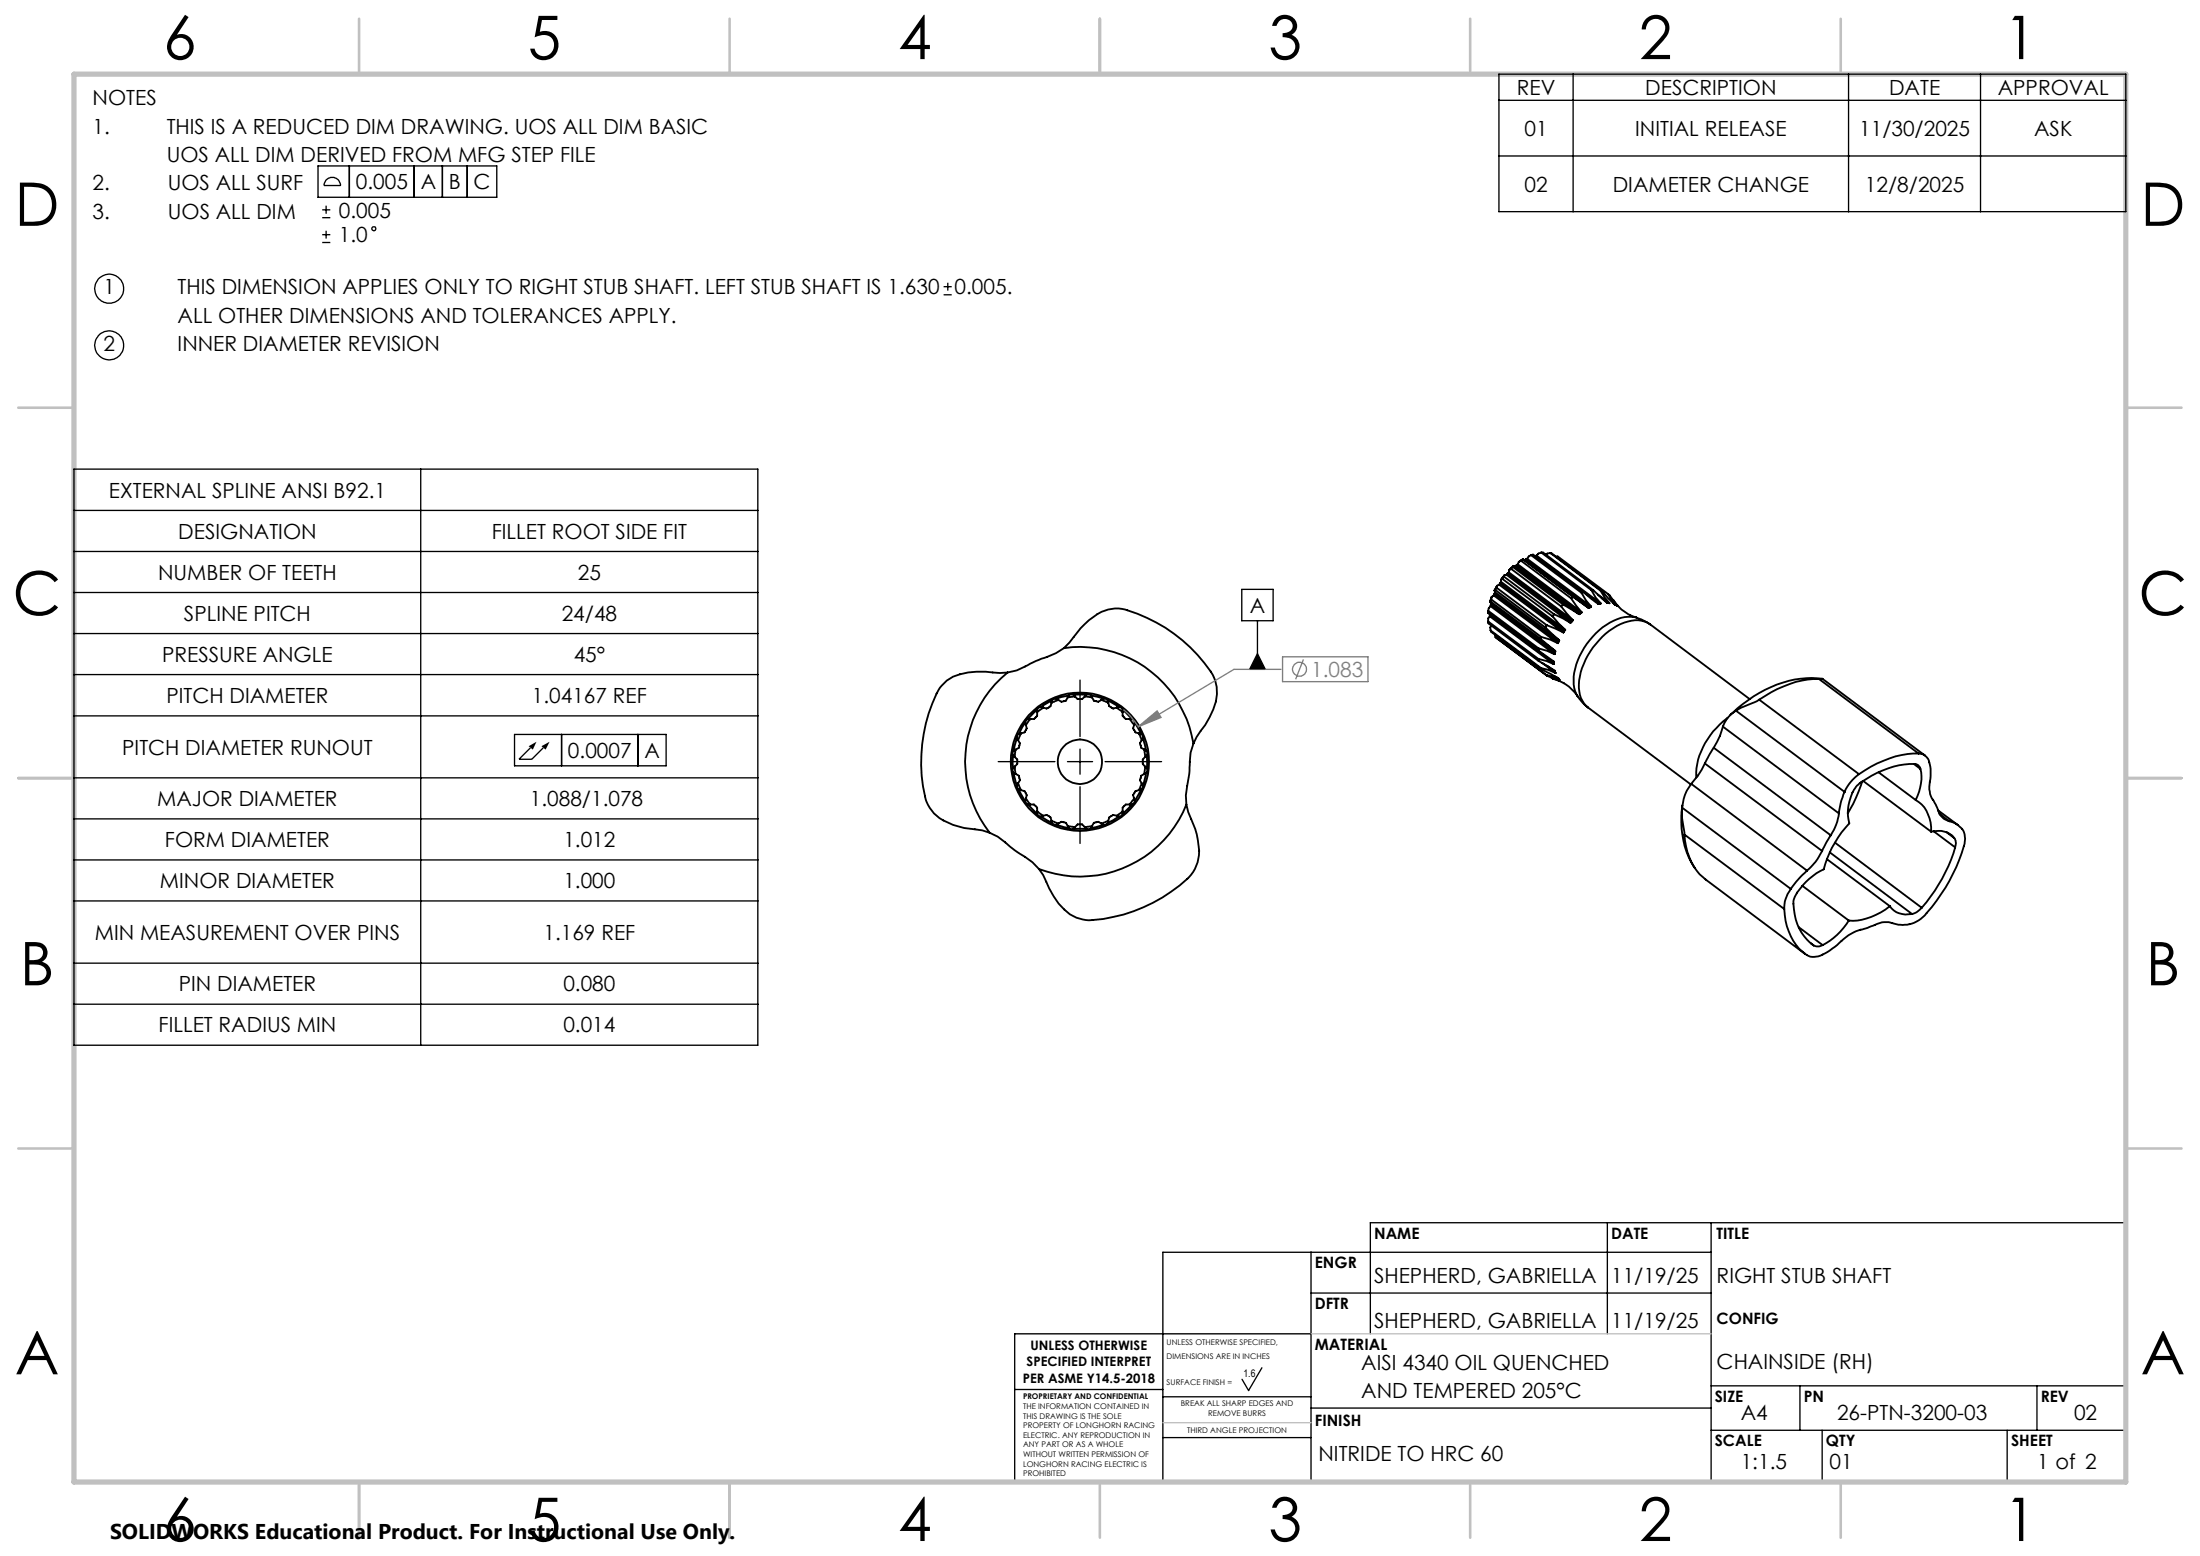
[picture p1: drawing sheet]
<svg xmlns="http://www.w3.org/2000/svg" width="297mm" height="210mm" viewBox="0 0 297 210" stroke-linecap="round" stroke-linejoin="round" font-family="sans-serif">
<g fill="none" stroke="#000" stroke-width=".18">
<path d="M202.4 10h84.6v18.6h-84.6zM202.4 13.5h84.6M212.4 10v18.6M249.6 10v18.6M267.4 10v18.6M42.9 22.4h24.2v4.2h-24.2zM43.5 29.4h1.1M43.5 28.3h1.1M43.5 32.7h1.1M43.5 31.7h1.1M44 24.3a1.13 1.13 0 0 1 1.2-.3 1.13 1.13 0 0 1 .8 1h-2.3zM44 27.8v1"/>
<path d="M44 31.1v1.1M47.2 22.4v4.2M55.9 22.4v4.2M59.7 22.4v4.2M63.1 22.4v4.2M127.4 39.8h1.1M127.4 38.7h1.1M128 38.2v1M202.4 21.1h84.6M10 63.3h92.3v77.8h-92.3zM10 68.9h92.3M10 74.4h92.3"/>
<path d="M10 80h92.3M56.8 63.3v77.8M167.6 79.5h4.3v4.3h-4.3zM10 85.5h92.3M10 91h92.3M10 96.6h92.3M69.5 99.1h20.4v4.3h-20.4zM75.8 99.1v4.3M86.1 99.1v4.3M145.8 91.8v7.6M169.8 88.2l1 2.1h-2.1zM169.8 83.8v6.5"/>
<path d="M10 105h92.3M10 110.5h92.3M10 116.1h92.3M71.6 100.9l-1.5 1.6h1.7l1.5-1.6M134.8 102.8h7.6M144.1 102.8h3.4M145.8 101.1v3.4M145.8 106.2v7.6M149.2 102.8h7.6M10 121.6h92.3M10 130h92.3M10 135.5h92.3"/>
<path d="M177 169v31M177 174.5h54M217 165v15M231 165v35M231 169h-74v31M287 165h-102v15M137 187.5h20M157 188.5h20M157 194h20M177 180h-40v20M177 190h54M231 187h56"/>
<path d="M231 193h56M243 187v6M246 193v7M271 193v7M275 187v6"/>
<circle cx="14.7" cy="39" r="1.97"/>
<circle cx="50.5" cy="30.9" r=".26"/>
<circle cx="14.7" cy="46.6" r="1.96"/>
</g>
<path d="M157 192h20M177 180h54" fill="none" stroke="#c0c0c0" stroke-width=".18"/>
<g fill="none" stroke="#c0c0c0" stroke-width=".35">
<path d="M48.5 2.5v7.5M98.5 2.5v7.5M148.5 2.5v7.5M198.5 2.5v7.5M248.5 2.5v7.5M2.5 55h7.5M287 55h7.5M2.5 105h7.5M287 105h7.5M2.5 155h7.5M287 155h7.5M48.5 200v7.5"/>
<path d="M98.5 200v7.5M148.5 200v7.5M198.5 200v7.5M248.5 200v7.5"/>
</g>
<path d="M10 10h277v190h-277z" fill="none" stroke="#c0c0c0" stroke-width=".7"/>
<g fill="none" stroke="#000" stroke-width=".25">
<path d="M201.8 79.7v.2M201.8 79.9l8.7 6.5M201.8 79.9v.2M201.9 79.6l-.1 .1M201.9 79.6l6.7 5.1M202 79.3l-.1 .3M202 79.3l6.8 5.1M202.1 79l-.3 .7M202.1 79l-.1 .3M202.4 78.9l8.7 6.5M202.4 78.9l-.3 .1M202.5 78.7l8.7 6.5"/>
<path d="M202.5 78.7l-.1 .2M202.6 78.5l8.7 6.5M202.6 78.2v.3M202.6 78.5l-.1 .2M202.8 78.1l-.2 .1M202.8 78.1l6.8 5.1M203 77.8l-.2 .3M203 77.8l6.8 5.1M203.1 77.6l-.5 .6M203.1 77.6l-.1 .2M203.4 77.6l8.6 6.5M203.4 77.6h-.3"/>
<path d="M203.5 77.4l-.1 .2M203.5 77.4l8.7 6.5M203.7 77.2l8.6 6.5M203.7 77.2l-.2 .2M203.8 76.9l-.1 .3M204 76.8l-.2 .1M204 76.8l6.7 5M204.2 76.5l-.2 .3M204.2 76.5l6.8 5.1M204.3 76.4l-.5 .5M204.3 76.4l-.1 .1M204.3 76.4h.2"/>
<path d="M204.5 76.4l8.7 6.5M204.7 76.3l8.7 6.5M204.9 76.2l8.6 6.4M204.9 76.2l-.4 .2M205 75.8l-.1 .4M205.3 75.7l-.3 .1M205.3 75.7l6.8 5M205.6 75.5l-.3 .2M205.6 75.5l6.8 5.1M205.6 75.5h.1M205.6 75.5l-.6 .3M205.6 75.5l.2 .1"/>
<path d="M205.8 75.6l8.7 6.4M206 75.5l-.2 .1M206 75.5l8.6 6.5M206.2 75.4l-.2 .1M206.2 75.4l8.6 6.5M206.7 74.9h.3l6.7 5M206.7 74.9l-.3 .2-.2 .3M206.7 74.9l6.8 5.1M207.2 75h.1M207.3 75l8.6 6.5M207.4 75l8.7 6.4M207.4 75h-.1"/>
<path d="M208.1 74.6h.2l6.8 5M208.1 74.6l-.4 .1-.3 .3M208.1 74.6l6.7 5M209.3 74.6l.2 .1 6.8 5.1M209.3 74.6l-.4 .1-.2 .2M209.3 74.6l6.8 5.1M210 75.1h.3l6.8 5.1M213.7 79.9l-.2 .1M213.7 79.9l2.1 1.6h.1M214.8 79.6l.6 1 .7 .8M214.8 79.6h.3M215.1 79.6l1.9 1.8h.1"/>
<path d="M216.1 79.7l.5 .9 .7 .8M216.1 79.7l.2 .1M216.3 79.8l.8 1 1.1 .9M136 90.8a15.5 15.5 0 0 0-2.4 21.6M136 90.8h-1a14.3 14.3 0 0 0-5.4 .2 5.4 5.4 0 0 0-3.7 3.9 21.3 21.3 0 0 0-.8 13.3 5.3 5.3 0 0 0 3.6 3.1 14.2 14.2 0 0 0 3.9 .8l1 .3M137.3 99.7l-.5 1.6M137.4 99.9a.8 .8 0 0 1-.3 1.3M137.8 99l-.4 .9M137.8 99l-.4 .1-.1 .1-.1 .3 .2 .4M138.4 97.5l-.9 1.6M138.5 97.9l.1 .4-.3 .5-.5 .2M139.1 97l-.6 .9"/>
<path d="M140 95.8l-1.2 1.2M140.8 95.5l-.8 .6M140.8 95.5l-.4-.1-.4 .3v.9l-.4 .4h-.9l-.3 .4 .1 .5M142 94.9l-.2 .4-.2 .2-.3 .1-.5-.1M142 94.6l-1.5 .8M142.9 94.5l-.9 .4M142.9 94.5l-.4-.2h-.2l-.2 .1-.1 .5M143.6 87.5a14 14 0 0 1-3.4 1.6l-1.1 .5a9.6 9.6 0 0 1-3.1 1.2M143.6 87.5a15.5 15.5 0 0 1 17.5 12.9M143.6 87.5l.8-.8a12.4 12.4 0 0 1 4.3-4.1 4.5 4.5 0 0 1 3.5-.2 20.5 20.5 0 0 1 11.7 9.1 5.8 5.8 0 0 1-.6 5.3l-.6 1.1-1.2 1.6-.4 .9M144.1 94.1l.3-.3 .3-.1h.1l.7 .7h.6l.7-.7 .4 .1 .2 .3M144.1 94.1l-.2 .5-.6 .1-.4-.2"/>
<path d="M144.3 93.9l-1.7 .4M145 93.8h1.6M145.1 94l-1 .1M146.4 94l1 .1M147.3 93.9l1.6 .4M147.4 94.1l.3 .5 .6 .1 .4-.2M148.7 94.5l.9 .4M148.7 94.5l.4-.2 .4 .1 .1 .5M149.6 94.6l1.5 .8M149.6 94.9l.2 .4 .5 .3 .5-.1M150.8 95.5l.8 .6M150.8 95.5l.4-.1 .4 .3v.9l.4 .4 1 .1 .2 .3-.1 .5"/>
<path d="M151.6 95.8l1.2 1.2M152.5 97l.6 .9M153.1 97.9l-.1 .4 .3 .5 .4 .2M153.2 97.6l.9 1.4M153.7 99l.4 .9M153.7 99l.5 .1 .1 .4-.2 .4M154.1 99.9l-.2 .4 .2 .6 .4 .3M154.3 99.7l.4 1.6M200.9 82.4v.3l6.8 5.1M200.9 83.9v.2l6.8 5.1M200.9 82.4l6.8 5.1M200.9 83.9l6.8 5"/>
<path d="M201.1 83l8.7 6.5M201.1 82.9v.3M201.1 83.2l8.7 6.4M201.1 83.2l-.2 .3v.4M201.2 81.2l.1 .2M201.2 81.2h.1M201.2 81.2l6.8 5M201.2 85.1l.1 .2 6.8 5.1M201.2 81.8l8.7 6.5M201.2 81.8l-.2 .3-.1 .3M201.2 85.1l6.8 5.1M201.3 81.6l8.6 6.5"/>
<path d="M201.3 81.6l-.1 .2M201.3 80.9l-.1 .3M201.3 80.9l6.8 5.1M201.3 81.4l8.7 6.5M201.3 81.4v.2M201.3 84.4l-.1 .3v.4M201.4 80.6l-.2 .6M201.4 80.6l-.1 .3M201.6 80.4l8.7 6.4M201.6 80.4l-.2 .2M201.8 80.1l8.6 6.5M201.8 80.1l-.2 .3"/>
<path d="M201.8 85.6l.1 .4M201.9 86l7 5.2M201.9 86l6.8 5.1M207.7 88.9v.3M207.7 88.9l1.1 .3 1 .4M207.7 87.8l2.1 1.5v.2M207.7 89.2l2.2 1.3v.2M207.7 87.5v.3M207.7 87.5l1.1 .3 1.1 .5M208 86.2l2 1.7M208 90.2l.1 .2M208 90.2l1 .2 1 .4"/>
<path d="M208.1 86l-.1 .2M208.1 86l1.2 .3 1 .5M208.1 90.4l2.4 1.2M208.2 89.5l1.8 1.3M208.6 84.7l1.9 1.7M208.7 91.1l.2 .1M208.7 91.1l.9 .2 .9 .4M208.8 84.4l-.2 .3M208.8 84.4l2.3 1M208.8 89.8l1.1 .9M208.9 91.2l2.2 1M209.4 91.4l.3 .2"/>
<path d="M209.6 83.2l1.7 1.8M209.7 91.6h.1M209.7 91.6l.8 .3M209.8 89.5v.1M209.8 82.9l-.2 .3M209.8 82.9l2.2 1.2M209.9 91.3l.6 .4M209.9 90.7l.1 .1M209.9 88.1v.2M210 87.9l-.1 .2M210.1 91.4l.4 .2M210.4 86.6l-.1 .2"/>
<path d="M210.5 91.6v.1M210.5 86.4l-.1 .2M210.7 81.8l1.6 1.9M211 81.6l-.3 .2M211 81.6l2.2 1.3M211.1 92.2l.7 .5 1.2 1.3M211.2 85.2l-.1 .2M211.3 85l-.1 .2M212.1 80.7l1.4 1.9M212.2 83.9l-.2 .2M212.3 83.7l-.1 .2M212.4 80.6l-.3 .1"/>
<path d="M212.4 80.6l2.1 1.4M213 94l.6 .8 .8 .7M213.4 82.8l-.2 .1M213.5 80l.6 1 .7 .9M213.5 82.6l-.1 .2M214.4 95.5l13.8 10.4M214.6 82h-.1M214.8 81.9l-.2 .1M215.7 80.2l1.6 1.2M216.1 81.4l-.2 .1M216.2 80.7l.9 .7M217.1 81.4h.2"/>
<path d="M217.1 80.2l.5 .8 .7 .7M217.1 80.2l1.4 1.6M217.8 81l.4 .5M217.8 81.4l.5 .3M217.9 81.5l.3 .2M218.2 81.7h.1M218.4 81.8a5.2 5.2 0 0 0 2.5 1.6M220.9 83.4l1.9 .9M220.9 83.4a5.4 5.4 0 0 0-4.5 1.3 10 10 0 0 0-4 7.1 3.7 3.7 0 0 0 .6 2.2M222.8 84.3a3.6 3.6 0 0 0-3.5-.3 10.1 10.1 0 0 0-6.2 8.3 3.6 3.6 0 0 0 1.3 3.2M222.8 84.3l13.4 10.1M232.6 98.1a8.9 8.9 0 0 1-1.2 2.8"/>
<path d="M232.6 98.1l15.6 11.7M233.2 96.9a9.9 9.9 0 0 0-4.2 7.8v.2M233.7 96.4l-.1 .1M234.4 95.9a3.9 3.9 0 0 0-1.8 2.2M234.4 95.9l14.6 11M237.5 94.4l-3.1 1.5M237.5 94.4l13.5 10.1M245.6 91.6a14.2 14.2 0 0 0-8.1 2.8M245.6 91.6l13.4 10.1M246 91.6a14.7 14.7 0 0 0-10.7 3.4l-1.6 1.4M246 91.6h-.4M246 91.6l13.9 10.4"/>
<path d="M133.6 112.4a12.2 12.2 0 0 1 3.1 2.1l1 .7a9.5 9.5 0 0 1 2.6 2.1M136.8 101.9l-.1 1.1 .1 .7M136.8 104.3l.5 1.7M137 103.5l.1 .9M137.1 101.2l-.1 1M137.1 101.2l-.4 .2v.4l.6 .7v.6l-.6 .7v.4l.4 .2M137.1 104.4a.8 .8 0 0 1 .3 1.3M137.4 105.7l.4 .9M137.4 105.7l-.2 .4 .1 .1 .1 .3 .4 .1M137.5 106.6l.9 1.4M137.8 106.6l.5 .2 .3 .5-.1 .5M138.5 107.8l.6 .8"/>
<path d="M138.5 107.8l-.1 .4 .3 .4h.9l.4 .4v.9l.2 .2 .2 .1 .4-.1M138.8 108.6l1.2 1.2M140 109.5l.8 .6M140.5 110.2l1.5 .8M140.8 110.1l.5-.1 .3 .1 .2 .2 .2 .5M142 110.8l.9 .4M142 110.8l.1 .4 .2 .1 .2 .1 .4-.2M142.6 111.3l1.7 .5M142.9 111.2l.4-.3 .3 .1h.3l.2 .5M144.1 111.5l1 .1M144.1 111.5l.3 .4h.3h.1l.7-.6h.6l.7 .6h.4l.2-.4M145 111.9h1.6"/>
<path d="M147.4 111.5l-1 .1M148.7 111.2a.8 .8 0 0 0-1.3 .3M148.9 111.3l-1.6 .5M149.6 110.8l-.9 .4M149.6 110.8l-.1 .4-.4 .2-.4-.2M150.8 110.1a.83 .83 0 0 0-1.2 .7M151.1 110.2l-1.5 .8M151.6 109.5l-.8 .6M152.8 108.6l-1.2 1.2M153.1 107.8l-.6 .8M153.1 107.8l.1 .4-.3 .4h-.9l-.4 .4-.1 1-.3 .2-.4-.1M153.7 106.6l-.4 .2-.3 .5 .1 .5"/>
<path d="M154.1 106.6l-.9 1.5M154.1 105.7l-.4 .9M154.1 105.7l.2 .4-.1 .4-.5 .1M154.5 101.2l.1 1M154.5 101.2l.3 .2 .1 .3v.1l-.3 .4M154.5 104.4l-.4 .3-.2 .6 .2 .4M154.6 103.5l-.1 .9M154.6 103.5l.3 .3v.2l-.1 .2-.3 .2M154.6 102.2l-.3 .3v.6l.3 .4M154.7 104.3l-.4 1.7M154.8 101.9v1.8M160.2 108.6a15.5 15.5 0 0 1-19.9 8.7"/>
<path d="M160.2 108.6l.2 1a11.4 11.4 0 0 1 1.5 5.9 5.6 5.6 0 0 1-2.7 4 21 21 0 0 1-12.6 4.7 5.2 5.2 0 0 1-3.7-2.3 16.6 16.6 0 0 1-2.1-3.8l-.5-.8M161.1 100.4a11.1 11.1 0 0 0-.5 3.7l-.2 1.2a12.8 12.8 0 0 0-.2 3.3M227.1 109a9.6 9.6 0 0 0 .3 3.1v.5M227.1 109l14.7 11M227.1 108.7a12 12 0 0 0 1.7 8.4M227.4 112.6a8 8 0 0 0 2.9 6.1l13.4 10.1M227.4 112.6l13.5 10.1M228.3 105.8a5.9 5.9 0 0 0-1.2 3.2M228.3 105.8l15.6 11.7M230.2 103a9.9 9.9 0 0 1-1.9 2.8M230.2 103l15.8 11.9M231.4 100.9l-1.2 2.1"/>
<path d="M231.4 100.9l15.8 11.8M241.8 120a4.2 4.2 0 0 0-.9 2.7M243.3 119.5l6.3 4.7M243.9 117.5l-1.4 1.5-.7 1M246 114.9a7.6 7.6 0 0 1-2.1 2.6M246.6 115.9l8.5 6.4M247 115l11.1 8.4M247.2 112.7l-1.2 2.2M247.7 113.7l11.7 8.8M248.2 109.8a6.9 6.9 0 0 1-1 2.9M249 106.9a8.9 8.9 0 0 0-.8 2.9M251 104.5a5.7 5.7 0 0 0-2 2.4"/>
<path d="M251.4 105.5l-.8 2.1-1.2 2.2M251.5 105.4l9.2 6.8M253.6 104.2l5 3.8M258.4 103.1l.9 .7M258.6 108a4.4 4.4 0 0 1 2.1 4.2M259 101.7a1.7 1.7 0 0 1 1.6 1.8 9 9 0 0 1-.1 2.7 3.4 3.4 0 0 0 .7 2.2l.2 .4a3.1 3.1 0 0 0 1.2 1.8l.5 .2M259 101.7a14 14 0 0 0-8 2.8M259.3 103.8a6.3 6.3 0 0 1-.7 4.2M259.3 103.8a.79 .79 0 0 0-.9-.7 12.2 12.2 0 0 0-7.9 3.1 6.2 6.2 0 0 0-.8 4.9 14.9 14.9 0 0 0-3.5 6.2 7.8 7.8 0 0 0-4.1 4.3 7 7 0 0 0 2.7 6M260.7 112.2a2.96 2.96 0 0 1 3.1 .9M261 112.2l2.9 2.2M261.6 109.4l2.7 2"/>
<path d="M261.8 109.8l1.3 1M262.8 112.4l1 .7M263.1 110.8a2.47 2.47 0 0 1 2.1 3.1 22.9 22.9 0 0 1-5.9 10.1 4.5 4.5 0 0 1-4.3 .5 6.2 6.2 0 0 0-2.9 .7l-.2 .1a6.8 6.8 0 0 0-3.9 2.3 6.1 6.1 0 0 1-3.1 1.5h-.3a2.09 2.09 0 0 1-1.2-.6 7.8 7.8 0 0 1-2.5-5.8M263.8 113.1a1.4 1.4 0 0 1 .1 1.3M263.9 114.4a21.6 21.6 0 0 1-4.5 8.1M242.8 125.1l3.3 2.5M244.5 127.3l.3 .3M246.1 127.6a1.28 1.28 0 0 1-1.3 0M249.6 124.2a9.1 9.1 0 0 1-3.5 3.4M255.1 122.3a8.3 8.3 0 0 1-5.5 1.9M255.1 122.3a2.83 2.83 0 0 0 3 1.1M259.4 122.5a2.41 2.41 0 0 1-1.3 .9"/>
<circle cx="145.8" cy="102.8" r="3"/>
<circle cx="145.8" cy="102.8" r="9.3"/>
</g>
<g fill="none" stroke="#808080" stroke-width=".18">
<path d="M151.7 95.8a8.4 8.4 0 0 1 1.9 2.2M153.6 98.1l2.6-2.2 .5 .9zM172.9 90.3h-6.3l-13 7.8M173.1 88.6h11.6v3.4h-11.6zM176 89l-1.1 2.7"/>
<circle cx="175.5" cy="90.3" r=".94"/>
</g>
<g fill="#000">
<path d="M169.8 88.2l1 2.1h-2.1z"/>
<path d="M71.4 100.7l.5 .5 .5-1.1zM73.1 100.7l.6 .5 .5-1.1z"/>
</g>
<path d="M153.6 98.1l2.6-2.2 .5 .9z" fill="#808080"/>
<path d="M170.4 184.6l-1.8 3.1-.9-1.5" fill="none" stroke="#000" stroke-width=".18"/>
<g font-size="8.1">
<text x="22" y="8">6</text>
<text x="71.2" y="8">5</text>
<text x="121.2" y="8">4</text>
<text x="171.2" y="8">3</text>
<text x="221.2" y="8">2</text>
<text x="270.5" y="8">1</text>
<text x="2" y="30.5">D</text>
<text x="289" y="30.5">D</text>
<text x="1.7" y="83">C</text>
<text x="288.7" y="83">C</text>
<text x="2.7" y="133">B</text>
<text x="289.7" y="133">B</text>
<text x="2" y="185.5">A</text>
<text x="289" y="185.5">A</text>
<text x="22" y="208">6</text>
<text x="71.2" y="208">5</text>
<text x="121.2" y="208">4</text>
<text x="171.2" y="208">3</text>
<text x="221.2" y="208">2</text>
<text x="270.5" y="208">1</text>
</g>
<text font-size="2.9" x="14.9" y="207.6">SOLIDWORKS Educational Product. For Instructional Use Only.</text>
<g font-size="2.8">
<text x="12.5" y="14.2">NOTES</text>
<text x="204.8" y="12.8">REV</text>
<text x="222.1" y="12.8">DESCRIPTION</text>
<text x="255" y="12.8">DATE</text>
<text x="269.7" y="12.8">APPROVAL</text>
<text x="12.5" y="18">1.</text>
<text x="22.5" y="18">THIS IS A REDUCED DIM DRAWING. UOS ALL DIM BASIC</text>
<text x="22.5" y="21.9">UOS ALL DIM DERIVED FROM MFG STEP FILE</text>
<text x="205.8" y="18.3">01</text>
<text x="220.8" y="18.3">INITIAL RELEASE</text>
<text x="251" y="18.3">11/30/2025</text>
<text x="274.6" y="18.3">ASK</text>
<text x="12.5" y="25.7">2.</text>
<text x="12.5" y="29.5">3.</text>
<text x="22.7" y="25.7">UOS ALL SURF</text>
<text x="22.7" y="29.5">UOS ALL DIM</text>
<text x="45.8" y="29.4">0.005</text>
<text x="48" y="25.6">0.005</text>
<text x="56.8" y="25.6">A</text>
<text x="60.6" y="25.6">B</text>
<text x="63.9" y="25.6">C</text>
<text x="205.8" y="25.9">02</text>
<text x="217.7" y="25.9">DIAMETER CHANGE</text>
<text x="251.8" y="25.9">12/8/2025</text>
<text x="45.8" y="32.7">1.0</text>
<text x="14" y="39.7">1</text>
<text x="24" y="39.7">THIS DIMENSION APPLIES ONLY TO RIGHT STUB SHAFT. LEFT STUB SHAFT IS 1.630</text>
<text x="128.9" y="39.7">0.005.</text>
<text x="14" y="47.4">2</text>
<text x="24" y="43.6">ALL OTHER DIMENSIONS AND TOLERANCES APPLY.</text>
<text x="24" y="47.4">INNER DIAMETER REVISION</text>
<text x="14.7" y="67.1">EXTERNAL SPLINE ANSI B92.1</text>
<text x="24.1" y="72.7">DESIGNATION</text>
<text x="66.4" y="72.7">FILLET ROOT SIDE FIT</text>
<text x="21.3" y="78.2">NUMBER OF TEETH</text>
<text x="24.8" y="83.8">SPLINE PITCH</text>
<text x="75.8" y="83.8">24/48</text>
<text x="78" y="78.2">25</text>
<text x="168.7" y="82.7">A</text>
<text x="21.9" y="89.3">PRESSURE ANGLE</text>
<text x="77.4" y="89.3">45°</text>
<text x="22.5" y="94.9">PITCH DIAMETER</text>
<text x="71.8" y="94.9">1.04167 REF</text>
<text x="16.5" y="101.8">PITCH DIAMETER RUNOUT</text>
<text x="76.7" y="102.3">0.0007</text>
<text x="87" y="102.3">A</text>
<text x="21.2" y="108.8">MAJOR DIAMETER</text>
<text x="71.5" y="108.8">1.088/1.078</text>
<text x="21.6" y="119.9">MINOR DIAMETER</text>
<text x="22.3" y="114.3">FORM DIAMETER</text>
<text x="76.1" y="114.3">1.012</text>
<text x="76.1" y="119.9">1.000</text>
<text x="12.8" y="126.8">MIN MEASUREMENT OVER PINS</text>
<text x="73.4" y="126.8">1.169 REF</text>
<text x="24.1" y="133.8">PIN DIAMETER</text>
<text x="76.1" y="133.8">0.080</text>
<text x="21.4" y="139.3">FILLET RADIUS MIN</text>
<text x="76.1" y="139.3">0.014</text>
<text x="185.5" y="173.2">SHEPHERD, GABRIELLA</text>
<text x="217.5" y="173.2">11/19/25</text>
<text x="231.8" y="173.2">RIGHT STUB SHAFT</text>
<text x="185.5" y="179.2">SHEPHERD, GABRIELLA</text>
<text x="217.5" y="179.2">11/19/25</text>
<text x="183.8" y="184.9">AISI 4340 OIL QUENCHED</text>
<text x="231.8" y="184.7">CHAINSIDE (RH)</text>
<text x="183.8" y="188.7">AND TEMPERED 205°C</text>
<text x="235" y="191.7">A4</text>
<text x="248" y="191.7">26-PTN-3200-03</text>
<text x="280" y="191.7">02</text>
<text x="178" y="197.2">NITRIDE TO HRC 60</text>
<text x="235" y="198.2">1:1.5</text>
<text x="247" y="198.2">01</text>
<text x="275" y="198.2">1 of 2</text>
</g>
<text font-size="2.8" fill="#808080" x="177" y="91.4">1.083</text>
<g font-size="2.1">
<text x="185.5" y="167.2">NAME</text>
<text x="217.5" y="167.2">DATE</text>
<text x="231.8" y="167.2">TITLE</text>
<text x="177.5" y="171.2">ENGR</text>
<text x="177.5" y="176.7">DFTR</text>
<text x="231.8" y="178.7">CONFIG</text>
<text x="177.5" y="182.2">MATERIAL</text>
<text x="231.5" y="189.2">SIZE</text>
<text x="243.5" y="189.2">PN</text>
<text x="275.5" y="189.2">REV</text>
<text x="177.5" y="192.4">FINISH</text>
<text x="231.5" y="195.2">SCALE</text>
<text x="246.5" y="195.2">QTY</text>
<text x="271.5" y="195.2">SHEET</text>
</g>
<g font-size="1.8">
<text x="138.6" y="184.4">SPECIFIED INTERPRET</text>
<text x="139.1" y="182.1">UNLESS OTHERWISE</text>
<text x="138.1" y="186.7">PER ASME Y14.5-2018</text>
</g>
<text font-size="1.4" x="167.9" y="185.8">1.6</text>
<g font-size="1.1">
<text x="157.5" y="181.6">UNLESS OTHERWISE SPECIFIED,</text>
<text x="157.5" y="183.4">DIMENSIONS ARE IN INCHES</text>
<text x="138.1" y="188.9">PROPRIETARY AND CONFIDENTIAL</text>
<text x="138.1" y="190.2">THE INFORMATION CONTAINED IN</text>
<text x="138.1" y="191.5">THIS DRAWING IS THE SOLE</text>
<text x="157.5" y="186.9">SURFACE FINISH =</text>
<text x="159.4" y="189.8">BREAK ALL SHARP EDGES AND</text>
<text x="163.1" y="191.1">REMOVE BURRS</text>
<text x="138.1" y="192.8">PROPERTY OF LONGHORN RACING</text>
<text x="138.1" y="194">ELECTRIC. ANY REPRODUCTION IN</text>
<text x="138.1" y="195.3">ANY PART OR AS A WHOLE</text>
<text x="138.1" y="196.6">WITHOUT WRITTEN PERMISSION OF</text>
<text x="138.1" y="197.9">LONGHORN RACING ELECTRIC IS</text>
<text x="160.3" y="193.5">THIRD ANGLE PROJECTION</text>
<text x="138.1" y="199.2">PROHIBITED</text>
</g>
</svg>
